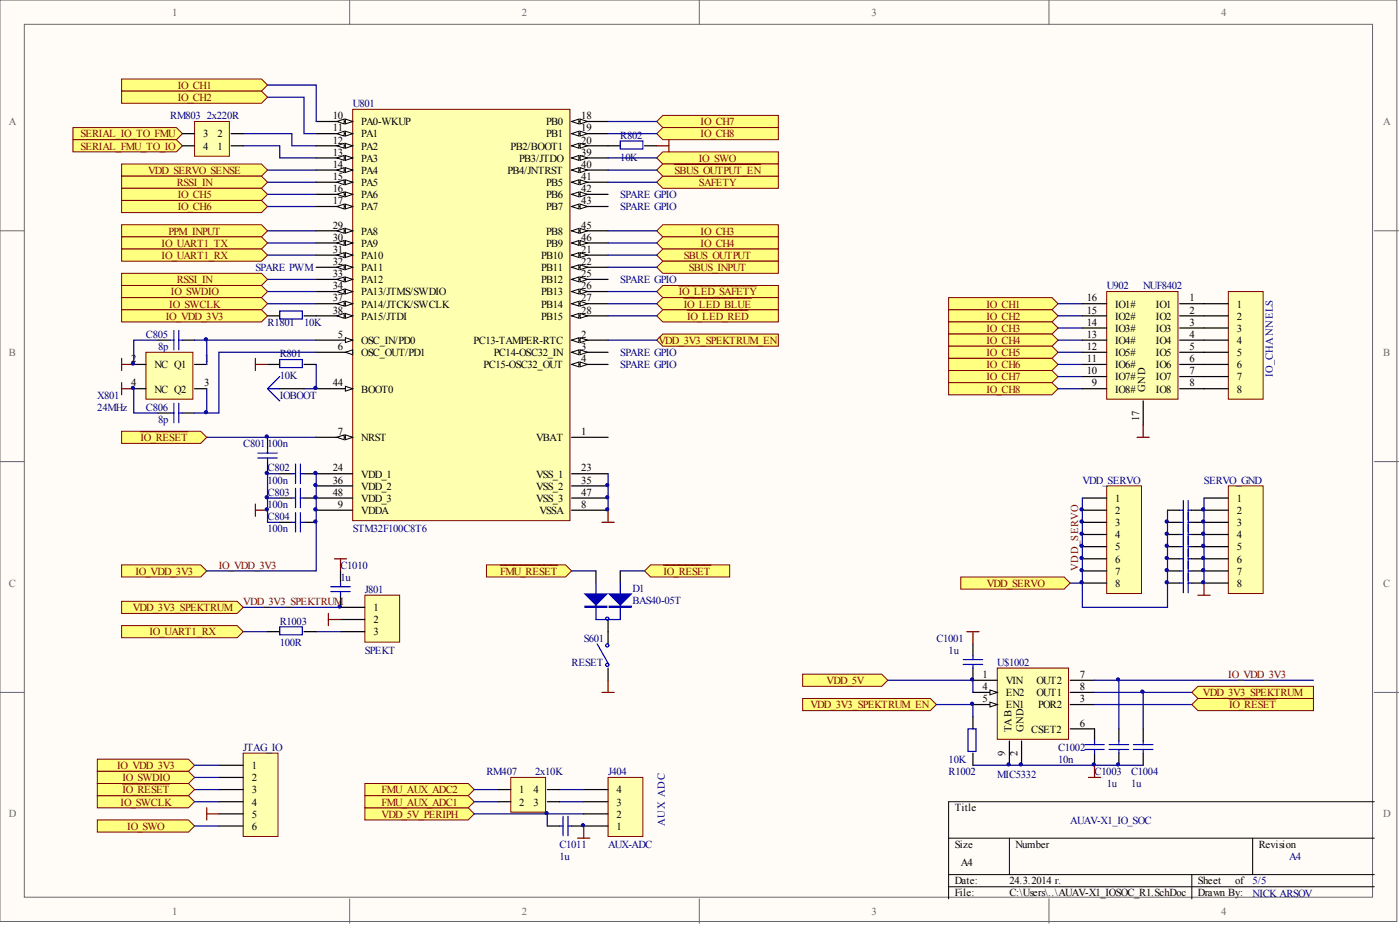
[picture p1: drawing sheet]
<svg xmlns="http://www.w3.org/2000/svg" width="292mm" height="193mm" viewBox="0 0 292 193" stroke-linecap="round" stroke-linejoin="round" font-family="sans-serif">
<g fill="#fffcf8" stroke="#696969" stroke-width=".21">
<path d="M0 0h291.4v192.2h-291.4z"/>
<path d="M5.1 5.1h281.3v182.1h-281.3z"/>
</g>
<path d="M73 0v5.1M145.9 0v5.1M218.9 0v5.1M0 48.2h5.1M286.7 48.2h5.1M0 96.3h5.1M286.7 96.3h5.1M0 144.4h5.1M286.7 144.4h5.1M73 187.5v5.1M145.9 187.5v5.1M218.9 187.5v5.1" fill="none" stroke="#696969" stroke-width=".21"/>
<path d="M197.9 174.9h88.8M210.6 174.9v7.6M261.4 174.9v7.6M286.7 167.3h-88.8v20.2M197.9 182.5h88.8M197.9 185h88.8M248.7 182.5v5" fill="none" stroke="#000" stroke-width=".21"/>
<path d="M73.6 22.8h45.3v85.8h-45.3z" fill="#ffffb0" stroke="#800000" stroke-width=".21"/>
<path d="M66 81.1h7.6" fill="none" stroke="#000" stroke-width=".25"/>
<path d="M72.1 80.6l1.5 .5-1.5 .5z" fill="#fffcf8" stroke="#000" stroke-width=".21"/>
<path d="M66 91.2h7.6" fill="none" stroke="#000" stroke-width=".25"/>
<g fill="#fffcf8" stroke="#000" stroke-width=".21">
<path d="M72.1 90.7l1.5 .5-1.5 .5z"/>
<path d="M70.3 91.2l1.5-.5v1z"/>
</g>
<path d="M66 71h7.6" fill="none" stroke="#000" stroke-width=".25"/>
<path d="M72.1 70.5l1.5 .5-1.5 .5z" fill="#fffcf8" stroke="#000" stroke-width=".21"/>
<path d="M66 73.5h7.6" fill="none" stroke="#000" stroke-width=".25"/>
<path d="M72.1 73.5l1.5-.5v1z" fill="#fffcf8" stroke="#000" stroke-width=".21"/>
<path d="M66 25.3h7.6" fill="none" stroke="#000" stroke-width=".25"/>
<g fill="#fffcf8" stroke="#000" stroke-width=".21">
<path d="M72.1 24.8l1.5 .5-1.5 .6z"/>
<path d="M70.3 25.3l1.5-.5v1.1z"/>
</g>
<path d="M66 27.9h7.6" fill="none" stroke="#000" stroke-width=".25"/>
<g fill="#fffcf8" stroke="#000" stroke-width=".21">
<path d="M72.1 27.4l1.5 .5-1.5 .5z"/>
<path d="M70.3 27.9l1.5-.5v1z"/>
</g>
<path d="M66 30.4h7.6" fill="none" stroke="#000" stroke-width=".25"/>
<g fill="#fffcf8" stroke="#000" stroke-width=".21">
<path d="M72.1 29.9l1.5 .5-1.5 .5z"/>
<path d="M70.3 30.4l1.5-.5v1z"/>
</g>
<path d="M66 32.9h7.6" fill="none" stroke="#000" stroke-width=".25"/>
<g fill="#fffcf8" stroke="#000" stroke-width=".21">
<path d="M72.1 32.4l1.5 .5-1.5 .6z"/>
<path d="M70.3 32.9l1.5-.5v1.1z"/>
</g>
<path d="M66 35.5h7.6" fill="none" stroke="#000" stroke-width=".25"/>
<g fill="#fffcf8" stroke="#000" stroke-width=".21">
<path d="M72.1 35l1.5 .5-1.5 .5z"/>
<path d="M70.3 35.5l1.5-.5v1z"/>
</g>
<path d="M66 38h7.6" fill="none" stroke="#000" stroke-width=".25"/>
<g fill="#fffcf8" stroke="#000" stroke-width=".21">
<path d="M72.1 37.5l1.5 .5-1.5 .5z"/>
<path d="M70.3 38l1.5-.5v1z"/>
</g>
<path d="M66 40.5h7.6" fill="none" stroke="#000" stroke-width=".25"/>
<g fill="#fffcf8" stroke="#000" stroke-width=".21">
<path d="M72.1 40l1.5 .5-1.5 .6z"/>
<path d="M70.3 40.5l1.5-.5v1.1z"/>
</g>
<path d="M66 43.1h7.6" fill="none" stroke="#000" stroke-width=".25"/>
<g fill="#fffcf8" stroke="#000" stroke-width=".21">
<path d="M72.1 42.6l1.5 .5-1.5 .5z"/>
<path d="M70.3 43.1l1.5-.5v1z"/>
</g>
<path d="M66 48.2h7.6" fill="none" stroke="#000" stroke-width=".25"/>
<g fill="#fffcf8" stroke="#000" stroke-width=".21">
<path d="M72.1 47.6l1.5 .6-1.5 .5z"/>
<path d="M70.3 48.2l1.5-.6v1.1z"/>
</g>
<path d="M66 50.7h7.6" fill="none" stroke="#000" stroke-width=".25"/>
<g fill="#fffcf8" stroke="#000" stroke-width=".21">
<path d="M72.1 50.2l1.5 .5-1.5 .5z"/>
<path d="M70.3 50.7l1.5-.5v1z"/>
</g>
<path d="M66 53.2h7.6" fill="none" stroke="#000" stroke-width=".25"/>
<g fill="#fffcf8" stroke="#000" stroke-width=".21">
<path d="M72.1 52.7l1.5 .5-1.5 .5z"/>
<path d="M70.3 53.2l1.5-.5v1z"/>
</g>
<path d="M66 55.8h7.6" fill="none" stroke="#000" stroke-width=".25"/>
<g fill="#fffcf8" stroke="#000" stroke-width=".21">
<path d="M72.1 55.2l1.5 .6-1.5 .5z"/>
<path d="M70.3 55.8l1.5-.6v1.1z"/>
</g>
<path d="M66 58.3h7.6" fill="none" stroke="#000" stroke-width=".25"/>
<g fill="#fffcf8" stroke="#000" stroke-width=".21">
<path d="M72.1 57.8l1.5 .5-1.5 .5z"/>
<path d="M70.3 58.3l1.5-.5v1z"/>
</g>
<path d="M66 60.8h7.6" fill="none" stroke="#000" stroke-width=".25"/>
<g fill="#fffcf8" stroke="#000" stroke-width=".21">
<path d="M72.1 60.3l1.5 .5-1.5 .5z"/>
<path d="M70.3 60.8l1.5-.5v1z"/>
</g>
<path d="M66 63.4h7.6" fill="none" stroke="#000" stroke-width=".25"/>
<g fill="#fffcf8" stroke="#000" stroke-width=".21">
<path d="M72.1 62.8l1.5 .6-1.5 .5z"/>
<path d="M70.3 63.4l1.5-.6v1.1z"/>
</g>
<path d="M66 65.9h7.6" fill="none" stroke="#000" stroke-width=".25"/>
<g fill="#fffcf8" stroke="#000" stroke-width=".21">
<path d="M72.1 65.4l1.5 .5-1.5 .5z"/>
<path d="M70.3 65.9l1.5-.5v1z"/>
</g>
<path d="M119.3 25.3h7.6" fill="none" stroke="#000" stroke-width=".25"/>
<g fill="#fffcf8" stroke="#000" stroke-width=".21">
<path d="M119.3 25.3l1.5-.5v1.1z"/>
<path d="M121 24.8l1.6 .5-1.6 .6z"/>
</g>
<path d="M119.3 27.9h7.6" fill="none" stroke="#000" stroke-width=".25"/>
<g fill="#fffcf8" stroke="#000" stroke-width=".21">
<path d="M119.3 27.9l1.5-.5v1z"/>
<path d="M121 27.4l1.6 .5-1.6 .5z"/>
</g>
<path d="M119.3 30.4h7.6" fill="none" stroke="#000" stroke-width=".25"/>
<g fill="#fffcf8" stroke="#000" stroke-width=".21">
<path d="M119.3 30.4l1.5-.5v1z"/>
<path d="M121 29.9l1.6 .5-1.6 .5z"/>
</g>
<path d="M119.3 32.9h7.6" fill="none" stroke="#000" stroke-width=".25"/>
<g fill="#fffcf8" stroke="#000" stroke-width=".21">
<path d="M119.3 32.9l1.5-.5v1.1z"/>
<path d="M121 32.4l1.6 .5-1.6 .6z"/>
</g>
<path d="M119.3 35.5h7.6" fill="none" stroke="#000" stroke-width=".25"/>
<g fill="#fffcf8" stroke="#000" stroke-width=".21">
<path d="M119.3 35.5l1.5-.5v1z"/>
<path d="M121 35l1.6 .5-1.6 .5z"/>
</g>
<path d="M119.3 38h7.6" fill="none" stroke="#000" stroke-width=".25"/>
<g fill="#fffcf8" stroke="#000" stroke-width=".21">
<path d="M119.3 38l1.5-.5v1z"/>
<path d="M121 37.5l1.6 .5-1.6 .5z"/>
</g>
<path d="M119.3 40.5h7.6" fill="none" stroke="#000" stroke-width=".25"/>
<g fill="#fffcf8" stroke="#000" stroke-width=".21">
<path d="M119.3 40.5l1.5-.5v1.1z"/>
<path d="M121 40l1.6 .5-1.6 .6z"/>
</g>
<path d="M119.3 43.1h7.6" fill="none" stroke="#000" stroke-width=".25"/>
<g fill="#fffcf8" stroke="#000" stroke-width=".21">
<path d="M119.3 43.1l1.5-.5v1z"/>
<path d="M121 42.6l1.6 .5-1.6 .5z"/>
</g>
<path d="M119.3 48.2h7.6" fill="none" stroke="#000" stroke-width=".25"/>
<g fill="#fffcf8" stroke="#000" stroke-width=".21">
<path d="M119.3 48.2l1.5-.6v1.1z"/>
<path d="M121 47.6l1.6 .6-1.6 .5z"/>
</g>
<path d="M119.3 50.7h7.6" fill="none" stroke="#000" stroke-width=".25"/>
<g fill="#fffcf8" stroke="#000" stroke-width=".21">
<path d="M119.3 50.7l1.5-.5v1z"/>
<path d="M121 50.2l1.6 .5-1.6 .5z"/>
</g>
<path d="M119.3 53.2h7.6" fill="none" stroke="#000" stroke-width=".25"/>
<g fill="#fffcf8" stroke="#000" stroke-width=".21">
<path d="M119.3 53.2l1.5-.5v1z"/>
<path d="M121 52.7l1.6 .5-1.6 .5z"/>
</g>
<path d="M119.3 55.8h7.6" fill="none" stroke="#000" stroke-width=".25"/>
<g fill="#fffcf8" stroke="#000" stroke-width=".21">
<path d="M119.3 55.8l1.5-.6v1.1z"/>
<path d="M121 55.2l1.6 .6-1.6 .5z"/>
</g>
<path d="M119.3 58.3h7.6" fill="none" stroke="#000" stroke-width=".25"/>
<g fill="#fffcf8" stroke="#000" stroke-width=".21">
<path d="M119.3 58.3l1.5-.5v1z"/>
<path d="M121 57.8l1.6 .5-1.6 .5z"/>
</g>
<path d="M119.3 60.8h7.6" fill="none" stroke="#000" stroke-width=".25"/>
<g fill="#fffcf8" stroke="#000" stroke-width=".21">
<path d="M119.3 60.8l1.5-.5v1z"/>
<path d="M121 60.3l1.6 .5-1.6 .5z"/>
</g>
<path d="M119.3 63.4h7.6" fill="none" stroke="#000" stroke-width=".25"/>
<g fill="#fffcf8" stroke="#000" stroke-width=".21">
<path d="M119.3 63.4l1.5-.6v1.1z"/>
<path d="M121 62.8l1.6 .6-1.6 .5z"/>
</g>
<path d="M119.3 65.9h7.6" fill="none" stroke="#000" stroke-width=".25"/>
<g fill="#fffcf8" stroke="#000" stroke-width=".21">
<path d="M119.3 65.9l1.5-.5v1z"/>
<path d="M121 65.4l1.6 .5-1.6 .5z"/>
</g>
<path d="M119.3 71h7.6" fill="none" stroke="#000" stroke-width=".25"/>
<g fill="#fffcf8" stroke="#000" stroke-width=".21">
<path d="M119.3 71l1.5-.5v1z"/>
<path d="M121 70.5l1.6 .5-1.6 .5z"/>
</g>
<path d="M119.3 73.5h7.6" fill="none" stroke="#000" stroke-width=".25"/>
<g fill="#fffcf8" stroke="#000" stroke-width=".21">
<path d="M119.3 73.5l1.5-.5v1z"/>
<path d="M121 73l1.6 .5-1.6 .5z"/>
</g>
<path d="M119.3 76h7.6" fill="none" stroke="#000" stroke-width=".25"/>
<g fill="#fffcf8" stroke="#000" stroke-width=".21">
<path d="M119.3 76l1.5-.5v1z"/>
<path d="M121 75.5l1.6 .5-1.6 .5z"/>
</g>
<path d="M66 98.8h7.6M119.3 91.2h7.6M119.3 98.8h7.6M66 101.4h7.6M66 103.9h7.6M66 106.4h7.6M119.3 101.4h7.6M119.3 103.9h7.6M119.3 106.4h7.6" fill="none" stroke="#000" stroke-width=".25"/>
<path d="M30.4 73.5h9.8v9.8h-9.8z" fill="#ffffb0" stroke="#800000" stroke-width=".21"/>
<path d="M27.9 76h2.5M33 71h2.5M38.1 71h2.5M40.6 76h2.5M55.8 76h2.6M63.4 76h2.6M27.9 81.1h2.5M33 86.2h2.5M38.1 86.2h2.5M40.6 81.1h2.5M55.8 91.2v2.6M55.8 96.3v2.5" fill="none" stroke="#000" stroke-width=".25"/>
<path d="M25.4 74.8v2.5M25.4 79.8v2.6M25.4 76h2.5M53.3 76h2.5M53.3 74.8v2.5M25.4 81.1h2.5" fill="none" stroke="#800000" stroke-width=".25"/>
<g fill="none" stroke="#00f" stroke-width=".25">
<path d="M35.5 71h.8M36.3 68.9v4.1M37.3 68.9v4.1M37.3 71h.8M58.4 75h4.7v1.7h-4.7zM35.5 86.2h.8M36.3 84.1v4.1M37.3 84.1v4.1M37.3 86.2h.8M53.8 94.5h4.1M53.8 95.5h4.1M55.8 93.8v.7"/>
<path d="M55.8 95.5v.8"/>
</g>
<path d="M33 71h-5.1v5M40.6 71h25.4M43.1 71v5M66 73.5h-20.3v12.7h-5.1M27.9 81.1v5.1h5.1M43.1 81.1v5.1M43.1 91.2h22.9" fill="none" stroke="#000080" stroke-width=".25"/>
<path d="M25.4 90h16.5l1.2 1.2-1.2 1.3h-16.5z" fill-rule="evenodd" fill="#ffff80" stroke="#800000" stroke-width=".21"/>
<path d="M29.3 90h9.9M53.3 105.2v2.5M53.3 106.4h2.5M125.6 109h2.5M126.9 106.4v2.6" fill="none" stroke="#800000" stroke-width=".25"/>
<path d="M66 76v5.1h-2.6M58.4 98.8h-2.6v5.1M126.9 98.8v7.6M58.4 103.9h-2.6v5.1h2.6" fill="none" stroke="#000080" stroke-width=".25"/>
<path d="M58.4 98.8h2.5M63.4 98.8h2.6M58.4 103.9h2.5M58.4 109h2.5M63.4 103.9h2.6M63.4 109h2.6" fill="none" stroke="#000" stroke-width=".25"/>
<path d="M60.9 98.8h.8M61.7 96.8v4.1M62.7 96.8v4.1M62.7 98.8h.7M60.9 103.9h.8M60.9 109h.8M61.7 101.9v4M61.7 106.9v4.1M62.7 101.9v4M62.7 106.9v4.1M62.7 103.9h.7M62.7 109h.7" fill="none" stroke="#00f" stroke-width=".25"/>
<path d="M50.7 157.1h7.3v17.4h-7.3z" fill="#ffffb0" stroke="#800000" stroke-width=".21"/>
<path d="M45.7 159.7h5M45.7 162.2h5M45.7 164.7h5M45.7 167.3h5M45.7 169.8h5M45.7 172.3h5" fill="none" stroke="#000" stroke-width=".25"/>
<g fill="#ffff80" stroke="#800000" stroke-width=".21">
<path d="M20.3 158.4h19l1.3 1.3-1.3 1.2h-19z" fill-rule="evenodd"/>
<path d="M20.3 160.9h19l1.3 1.3-1.3 1.3h-19z" fill-rule="evenodd"/>
<path d="M20.3 166h19l1.3 1.3-1.3 1.2h-19z" fill-rule="evenodd"/>
<path d="M20.3 171.1h19l1.3 1.2-1.3 1.3h-19z" fill-rule="evenodd"/>
</g>
<path d="M40.6 159.7h5.1M40.6 162.2h5.1M40.6 167.3h5.1M40.6 172.3h5.1" fill="none" stroke="#000080" stroke-width=".25"/>
<g fill="#ffff80" stroke="#800000" stroke-width=".21">
<path d="M25.4 16.5h29.2l1.2 1.2-1.2 1.3h-29.2z" fill-rule="evenodd"/>
<path d="M25.4 19h29.2l1.2 1.3-1.2 1.2h-29.2z" fill-rule="evenodd"/>
<path d="M15.2 26.6h21.6l1.3 1.3-1.3 1.2h-21.6z" fill-rule="evenodd"/>
<path d="M15.2 29.1h21.6l1.3 1.3-1.3 1.3h-21.6z" fill-rule="evenodd"/>
<path d="M25.4 34.2h29.2l1.2 1.3-1.2 1.2h-29.2z" fill-rule="evenodd"/>
<path d="M25.4 36.7h29.2l1.2 1.3-1.2 1.3h-29.2z" fill-rule="evenodd"/>
<path d="M25.4 39.3h29.2l1.2 1.2-1.2 1.3h-29.2z" fill-rule="evenodd"/>
<path d="M25.4 41.8h29.2l1.2 1.3-1.2 1.3h-29.2z" fill-rule="evenodd"/>
<path d="M25.4 46.9h29.2l1.2 1.3-1.2 1.2h-29.2z" fill-rule="evenodd"/>
<path d="M25.4 49.4h29.2l1.2 1.3-1.2 1.3h-29.2z" fill-rule="evenodd"/>
<path d="M25.4 52h29.2l1.2 1.2-1.2 1.3h-29.2z" fill-rule="evenodd"/>
<path d="M25.4 57h29.2l1.2 1.3-1.2 1.3h-29.2z" fill-rule="evenodd"/>
<path d="M25.4 59.6h29.2l1.2 1.2-1.2 1.3h-29.2z" fill-rule="evenodd"/>
<path d="M25.4 62.1h29.2l1.2 1.3-1.2 1.2h-29.2z" fill-rule="evenodd"/>
<path d="M137 25.3l1.3-1.2h24.1v2.5h-24.1z" fill-rule="evenodd"/>
<path d="M137 27.9l1.3-1.3h24.1v2.5h-24.1z" fill-rule="evenodd"/>
<path d="M137 32.9l1.3-1.2h24.1v2.5h-24.1z" fill-rule="evenodd"/>
<path d="M137 38l1.3-1.3h24.1v2.6h-24.1z" fill-rule="evenodd"/>
<path d="M137 48.2l1.3-1.3h24.1v2.5h-24.1z" fill-rule="evenodd"/>
<path d="M137 50.7l1.3-1.3h24.1v2.6h-24.1z" fill-rule="evenodd"/>
<path d="M137 53.2l1.3-1.2h24.1v2.5h-24.1z" fill-rule="evenodd"/>
<path d="M137 55.8l1.3-1.3h24.1v2.5h-24.1z" fill-rule="evenodd"/>
<path d="M137 60.8l1.3-1.2h24.1v2.5h-24.1z" fill-rule="evenodd"/>
</g>
<path d="M141.6 59.6h16.2" fill="none" stroke="#800000" stroke-width=".25"/>
<path d="M137 63.4l1.3-1.3h24.1v2.5h-24.1z" fill-rule="evenodd" fill="#ffff80" stroke="#800000" stroke-width=".21"/>
<path d="M142.7 62.2h14.1" fill="none" stroke="#800000" stroke-width=".25"/>
<path d="M137 65.9l1.3-1.3h24.1v2.6h-24.1z" fill-rule="evenodd" fill="#ffff80" stroke="#800000" stroke-width=".21"/>
<path d="M143.4 64.7h12.7" fill="none" stroke="#800000" stroke-width=".25"/>
<g fill="none" stroke="#000080" stroke-width=".25">
<path d="M55.8 17.7h10.2v7.6M50.7 27.9h10.2v2.5h5.1M50.7 30.4h7.7v2.5h7.6M55.8 20.3h7.6v7.6h2.6M55.8 35.5h10.2M55.8 38h10.2M126.9 38h10.1M126.9 25.3h10.1M126.9 27.9h10.1M126.9 32.9h10.1M55.8 40.5h10.2M55.8 43.1h10.2"/>
<path d="M55.8 48.2h10.2M55.8 50.7h10.2M55.8 53.2h10.2M55.8 58.3h10.2M126.9 48.2h10.1M126.9 50.7h10.1M126.9 53.2h10.1M126.9 55.8h10.1M55.8 60.8h10.2M55.8 63.4h10.2M126.9 60.8h10.1M126.9 63.4h10.1"/>
<path d="M126.9 65.9h10.1"/>
</g>
<path d="M137 71l1.3-1.3h24.1v2.5h-24.1z" fill-rule="evenodd" fill="#ffff80" stroke="#800000" stroke-width=".21"/>
<path d="M126.9 71h10.1" fill="none" stroke="#000080" stroke-width=".25"/>
<path d="M40.6 25.3h7.3v7.3h-7.3z" fill="#ffffb0" stroke="#800000" stroke-width=".21"/>
<path d="M38.1 30.4h2.5M38.1 27.9h2.5M48.2 30.4h2.5M48.2 27.9h2.5M126.9 30.4h2.5M134.5 30.4h2.5" fill="none" stroke="#000" stroke-width=".25"/>
<path d="M129.4 29.4h4.7v1.7h-4.7z" fill="none" stroke="#00f" stroke-width=".25"/>
<path d="M137 30.4h2.6M139.6 29.1v2.6" fill="none" stroke="#800000" stroke-width=".25"/>
<path d="M76.1 124.2h7.3v9.8h-7.3z" fill="#ffffb0" stroke="#800000" stroke-width=".21"/>
<path d="M71 126.7h5.1M71 129.2h5.1M71 131.8h5.1" fill="none" stroke="#000" stroke-width=".25"/>
<path d="M69.8 116.6h2.5M71 116.6v2.5" fill="none" stroke="#800000" stroke-width=".25"/>
<path d="M25.4 125.4h24.1l1.2 1.3-1.2 1.3h-24.1z" fill-rule="evenodd" fill="#ffff80" stroke="#800000" stroke-width=".21"/>
<path d="M50.7 126.7h20.3M50.7 131.8h5.1M66 131.8h5" fill="none" stroke="#000080" stroke-width=".25"/>
<path d="M68.5 128v2.5M68.5 129.2h2.5" fill="none" stroke="#800000" stroke-width=".25"/>
<g fill="#ffff80" stroke="#800000" stroke-width=".21">
<path d="M25.4 130.5h24.1l1.2 1.3-1.2 1.2h-24.1z" fill-rule="evenodd"/>
<path d="M197.9 62.1h21.6l1.3 1.3-1.3 1.2h-21.6z" fill-rule="evenodd"/>
<path d="M197.9 64.6h21.6l1.3 1.3-1.3 1.3h-21.6z" fill-rule="evenodd"/>
<path d="M197.9 67.2h21.6l1.3 1.2-1.3 1.3h-21.6z" fill-rule="evenodd"/>
<path d="M197.9 69.7h21.6l1.3 1.3-1.3 1.2h-21.6z" fill-rule="evenodd"/>
<path d="M197.9 72.2h21.6l1.3 1.3-1.3 1.3h-21.6z" fill-rule="evenodd"/>
<path d="M197.9 74.8h21.6l1.3 1.2-1.3 1.3h-21.6z" fill-rule="evenodd"/>
<path d="M197.9 77.3h21.6l1.3 1.3-1.3 1.2h-21.6z" fill-rule="evenodd"/>
<path d="M197.9 79.8h21.6l1.3 1.3-1.3 1.3h-21.6z" fill-rule="evenodd"/>
</g>
<path d="M256.3 60.8h7.2v22.5h-7.2z" fill="#ffffb0" stroke="#800000" stroke-width=".21"/>
<path d="M251.2 63.4h5.1M251.2 65.9h5.1M251.2 68.4h5.1M251.2 71h5.1M251.2 73.5h5.1M251.2 76h5.1M251.2 78.6h5.1M251.2 81.1h5.1" fill="none" stroke="#000" stroke-width=".25"/>
<path d="M230.9 101.4h7.3v22.4h-7.3z" fill="#ffffb0" stroke="#800000" stroke-width=".21"/>
<path d="M225.8 103.9h5.1M225.8 106.4h5.1M225.8 109h5.1M225.8 111.5h5.1M225.8 114h5.1M225.8 116.6h5.1M225.8 119.1h5.1M225.8 121.6h5.1" fill="none" stroke="#000" stroke-width=".25"/>
<path d="M256.3 101.4h7.2v22.4h-7.2z" fill="#ffffb0" stroke="#800000" stroke-width=".21"/>
<path d="M251.2 103.9h5.1M251.2 106.4h5.1M251.2 109h5.1M251.2 111.5h5.1M251.2 114h5.1M251.2 116.6h5.1M251.2 119.1h5.1M251.2 121.6h5.1" fill="none" stroke="#000" stroke-width=".25"/>
<path d="M225.8 103.9v17.7h-2.5M251.2 103.9v17.7" fill="none" stroke="#000080" stroke-width=".25"/>
<path d="M249.9 124.2h2.6M251.2 121.6v2.6" fill="none" stroke="#800000" stroke-width=".25"/>
<g fill="#ffff80" stroke="#800000" stroke-width=".21">
<path d="M200.5 120.4h21.5l1.3 1.2-1.3 1.3h-21.5z" fill-rule="evenodd"/>
<path d="M25.4 117.8h16.5l1.2 1.3-1.2 1.3h-16.5z" fill-rule="evenodd"/>
</g>
<path d="M66 98.8v20.3h-22.9" fill="none" stroke="#000080" stroke-width=".25"/>
<path d="M208.1 139.4h14.8v14.8h-14.8z" fill="#ffffb0" stroke="#800000" stroke-width=".21"/>
<path d="M203 141.9h5.1M203 147h5.1" fill="none" stroke="#000" stroke-width=".25"/>
<path d="M206.5 146.5l1.6 .5-1.6 .5z" fill="#fffcf8" stroke="#000" stroke-width=".21"/>
<path d="M203 144.4h5.1" fill="none" stroke="#000" stroke-width=".25"/>
<path d="M206.5 143.9l1.6 .5-1.6 .6z" fill="#fffcf8" stroke="#000" stroke-width=".21"/>
<g fill="none" stroke="#000" stroke-width=".25">
<path d="M203 134.3v2.5M203 139.4v2.5M203 149.5v2.5M203 157.1v2.6M210.6 154.6v5.1M213.1 154.6v5.1M223.3 144.4h5.1M223.3 141.9h5.1M223.3 147h5.1M223.3 152h5.1v2.6M228.4 157.1v2.6M233.4 152v2.6"/>
<path d="M233.4 157.1v2.6M238.5 152v2.6M238.5 157.1v2.6"/>
</g>
<path d="M185.2 141.9h17.8M203 159.7h35.5M228.4 141.9h45.6M228.4 144.4h20.3M228.4 147h20.3M233.4 141.9v10.1M238.5 144.4v7.6" fill="none" stroke="#000080" stroke-width=".25"/>
<g fill="none" stroke="#00f" stroke-width=".25">
<path d="M201 137.6h4M201 138.6h4M203 136.8v.8M203 138.6v.8M202 152h1.7v4.8h-1.7zM226.3 155.3h4.1M226.3 156.4h4.1M228.4 154.6v.7M228.4 156.4v.7M231.4 155.3h4.1M231.4 156.4h4.1M233.4 154.6v.7"/>
<path d="M233.4 156.4v.7M236.5 155.3h4M236.5 156.4h4M238.5 154.6v.7M238.5 156.4v.7"/>
</g>
<path d="M201.7 131.8h2.6M203 131.8v2.5M228.4 159.7v2.5M227.1 162.2h2.5" fill="none" stroke="#800000" stroke-width=".25"/>
<g fill="#ffff80" stroke="#800000" stroke-width=".21">
<path d="M248.7 144.4l1.2-1.2h24.1v2.5h-24.1z" fill-rule="evenodd"/>
<path d="M248.7 147l1.2-1.3h24.1v2.5h-24.1z" fill-rule="evenodd"/>
</g>
<path d="M256.4 145.8h9.9" fill="none" stroke="#800000" stroke-width=".25"/>
<g fill="#ffff80" stroke="#800000" stroke-width=".21">
<path d="M167.5 140.6h16.5l1.2 1.3-1.2 1.3h-16.5z" fill-rule="evenodd"/>
<path d="M167.5 145.7h26.6l1.3 1.3-1.3 1.2h-26.6z" fill-rule="evenodd"/>
</g>
<path d="M55.8 65.9h2.6M63.4 65.9h2.6" fill="none" stroke="#000" stroke-width=".25"/>
<path d="M58.4 64.9h4.7v1.6h-4.7z" fill="none" stroke="#00f" stroke-width=".25"/>
<path d="M25.4 64.6h29.2l1.2 1.3-1.2 1.3h-29.2z" fill-rule="evenodd" fill="#ffff80" stroke="#800000" stroke-width=".21"/>
<path d="M126.9 162.2h7.2v12.3h-7.2z" fill="#ffffb0" stroke="#800000" stroke-width=".21"/>
<path d="M121.8 172.3h5.1M121.8 169.8h5.1M121.8 167.3h5.1M121.8 164.7h5.1" fill="none" stroke="#000" stroke-width=".25"/>
<path d="M116.7 164.7h5.1M116.7 167.3h5.1" fill="none" stroke="#000080" stroke-width=".25"/>
<g fill="#ffff80" stroke="#800000" stroke-width=".21">
<path d="M76.1 168.5h21.6l1.3 1.3-1.3 1.3h-21.6z" fill-rule="evenodd"/>
<path d="M76.1 163.5h21.6l1.3 1.2-1.3 1.3h-21.6z" fill-rule="evenodd"/>
<path d="M76.1 166h21.6l1.3 1.3-1.3 1.2h-21.6z" fill-rule="evenodd"/>
</g>
<path d="M120.5 174.9h2.6M121.8 172.3v2.6" fill="none" stroke="#800000" stroke-width=".25"/>
<path d="M99 164.7h5M99 167.3h5" fill="none" stroke="#000080" stroke-width=".25"/>
<path d="M106.6 162.2h7.2v7.2h-7.2z" fill="#ffffb0" stroke="#800000" stroke-width=".21"/>
<path d="M71 119.1v2.5M55.8 131.8h2.6M63.4 131.8h2.6M71 124.2v2.5M126.9 131.8v2.5M126.9 139.4v2.5M104 164.7h2.6M104 167.3h2.6M114.2 164.7h2.5M114.2 167.3h2.5M114.2 172.3h2.5M119.3 172.3h2.5" fill="none" stroke="#000" stroke-width=".25"/>
<g fill="none" stroke="#00f" stroke-width=".25">
<path d="M58.4 130.8h4.7v1.6h-4.7zM69 122.4h4.1M69 123.4h4.1M71 121.6v.8M71 123.4v.8M124.6 134.3l2.3 4.1M116.7 172.3h.8M117.5 170.3v4M118.5 170.3v4M118.5 172.3h.8"/>
<circle cx="126.7" cy="138.7" r=".33"/>
<circle cx="126.7" cy="134.6" r=".33"/>
</g>
<path d="M220.8 63.4h5M220.8 65.9h5M220.8 68.4h5M220.8 71h5M220.8 73.5h5M220.8 76h5M220.8 78.6h5M220.8 81.1h5" fill="none" stroke="#000080" stroke-width=".25"/>
<path d="M134.5 119.1l1.3-1.3h16.4v2.6h-16.4z" fill-rule="evenodd" fill="#ffff80" stroke="#800000" stroke-width=".21"/>
<path d="M138.4 117.9h9.9" fill="none" stroke="#800000" stroke-width=".25"/>
<path d="M101.5 117.8h16.5l1.3 1.3-1.3 1.3h-16.5z" fill-rule="evenodd" fill="#ffff80" stroke="#800000" stroke-width=".21"/>
<path d="M104.4 117.9h12M125.6 144.4h2.5M126.9 141.9v2.5M43.1 168.5v2.6M43.1 169.8h2.6" fill="none" stroke="#800000" stroke-width=".25"/>
<path d="M58.4 81.1h5M124.3 119.1v2.5M129.4 119.1v2.5M126.9 129.2v2.6" fill="none" stroke="#000" stroke-width=".25"/>
<g fill="none" stroke="#00f" stroke-width=".25">
<path d="M58.4 78.6l-2.6 2.5M55.8 81.1l2.6 2.5M55.8 81.1h2.6M124.3 121.6v7.6h5.1v-7.6"/>
<circle cx="126.7" cy="129.1" r=".33"/>
</g>
<g fill="#00f" stroke="#00f" stroke-width=".25">
<path d="M127.1 123.9h4.6l-2.3 2.3z"/>
<path d="M122.1 123.9h4.5l-2.3 2.3z"/>
<path d="M127.1 126.5h4.6v.2h-4.6z" fill-rule="evenodd"/>
<path d="M122.1 126.5h4.5v.2h-4.5z" fill-rule="evenodd"/>
</g>
<path d="M119.3 119.1h5M129.4 119.1h5.1M99 169.8h22.8M114.2 169.8v2.5" fill="none" stroke="#000080" stroke-width=".25"/>
<path d="M137 35.5l1.3-1.3h24.1v2.5h-24.1z" fill-rule="evenodd" fill="#ffff80" stroke="#800000" stroke-width=".21"/>
<path d="M140.7 34.3h18" fill="none" stroke="#800000" stroke-width=".25"/>
<path d="M126.9 35.5h10.1M243.6 106.4v20.3h-17.8v-5.1M195.4 147h7.6v2.5M203 141.9v2.5" fill="none" stroke="#000080" stroke-width=".25"/>
<g fill="none" stroke="#000" stroke-width=".25">
<path d="M243.6 109h2.5M243.6 111.5h2.5M243.6 114h2.5M243.6 116.6h2.5M243.6 119.1h2.5M243.6 106.4h2.5M248.7 109h2.5M248.7 111.5h2.5M248.7 114h2.5M248.7 116.6h2.5M248.7 119.1h2.5M248.7 106.4h2.5"/>
<path d="M243.6 121.6h2.5M248.7 121.6h2.5"/>
</g>
<g fill="none" stroke="#00f" stroke-width=".25">
<path d="M246.1 109h.8M246.1 111.5h.8M246.1 114h.8M246.1 116.6h.8M246.1 119.1h.8M246.1 106.4h.8M246.9 104.4v19.3M247.9 104.4v19.3M247.9 109h.8M247.9 111.5h.8M247.9 114h.8M247.9 116.6h.8"/>
<path d="M247.9 119.1h.8M247.9 106.4h.8M246.1 121.6h.8M247.9 121.6h.8"/>
</g>
<path d="M230.9 60.8h14.9v22.5h-14.9z" fill="#ffffb0" stroke="#800000" stroke-width=".21"/>
<g fill="none" stroke="#000" stroke-width=".25">
<path d="M225.8 63.4h5.1M225.8 65.9h5.1M225.8 68.4h5.1M225.8 71h5.1M225.8 73.5h5.1M225.8 76h5.1M225.8 78.6h5.1M246.1 63.4h5.1M246.1 65.9h5.1M246.1 68.4h5.1M246.1 71h5.1M246.1 73.5h5.1"/>
<path d="M246.1 76h5.1M246.1 78.6h5.1M225.8 81.1h5.1M238.5 83.6v5.1M246.1 81.1h5.1"/>
</g>
<path d="M237.2 91.2h2.6M238.5 88.7v2.5" fill="none" stroke="#800000" stroke-width=".25"/>
<path d="M40.6 164.7h5.1" fill="none" stroke="#000080" stroke-width=".25"/>
<path d="M20.3 163.5h19l1.3 1.2-1.3 1.3h-19z" fill-rule="evenodd" fill="#ffff80" stroke="#800000" stroke-width=".21"/>
<path d="M25.5 163.5h9.9" fill="none" stroke="#800000" stroke-width=".25"/>
<g fill="#000080" stroke="#000080" stroke-width=".21">
<circle cx="27.7" cy="80.9" r=".33"/>
<circle cx="27.7" cy="75.8" r=".33"/>
<circle cx="43" cy="86" r=".33"/>
<circle cx="43" cy="70.8" r=".33"/>
<circle cx="55.6" cy="106.3" r=".33"/>
<circle cx="55.6" cy="103.7" r=".34"/>
<circle cx="55.6" cy="98.7" r=".33"/>
<circle cx="55.6" cy="91.1" r=".33"/>
<circle cx="65.8" cy="108.8" r=".33"/>
<circle cx="65.8" cy="106.3" r=".33"/>
<circle cx="65.8" cy="103.7" r=".34"/>
<circle cx="65.8" cy="101.2" r=".33"/>
<circle cx="65.8" cy="98.7" r=".33"/>
<circle cx="65.8" cy="80.9" r=".33"/>
<circle cx="70.9" cy="126.5" r=".33"/>
<circle cx="114" cy="169.6" r=".33"/>
<circle cx="121.6" cy="172.1" r=".33"/>
<circle cx="126.7" cy="106.3" r=".33"/>
<circle cx="126.7" cy="103.7" r=".34"/>
<circle cx="126.7" cy="101.2" r=".33"/>
<circle cx="202.8" cy="146.8" r=".33"/>
<circle cx="202.8" cy="141.7" r=".33"/>
<circle cx="210.4" cy="159.5" r=".33"/>
<circle cx="213" cy="159.5" r=".33"/>
<circle cx="225.7" cy="121.5" r=".33"/>
<circle cx="225.7" cy="118.9" r=".33"/>
<circle cx="225.7" cy="116.4" r=".33"/>
<circle cx="225.7" cy="113.9" r=".33"/>
<circle cx="225.7" cy="111.3" r=".33"/>
<circle cx="225.7" cy="108.8" r=".33"/>
<circle cx="225.7" cy="106.3" r=".33"/>
<circle cx="228.2" cy="159.5" r=".33"/>
<circle cx="233.3" cy="159.5" r=".33"/>
<circle cx="233.3" cy="141.7" r=".33"/>
<circle cx="238.3" cy="144.3" r=".33"/>
<circle cx="243.4" cy="121.5" r=".33"/>
<circle cx="243.4" cy="118.9" r=".33"/>
<circle cx="243.4" cy="116.4" r=".33"/>
<circle cx="243.4" cy="113.9" r=".33"/>
<circle cx="243.4" cy="111.3" r=".33"/>
<circle cx="243.4" cy="108.8" r=".33"/>
<circle cx="251" cy="121.5" r=".33"/>
<circle cx="251" cy="118.9" r=".33"/>
<circle cx="251" cy="116.4" r=".33"/>
<circle cx="251" cy="113.9" r=".33"/>
<circle cx="251" cy="111.3" r=".33"/>
<circle cx="251" cy="108.8" r=".33"/>
<circle cx="251" cy="106.3" r=".33"/>
</g>
<g font-size="2.2" fill="#696969">
<text x="36" y="3.3">1</text>
<text x="108.9" y="3.3">2</text>
<text x="181.9" y="3.3">3</text>
<text x="254.8" y="3.3">4</text>
<text x="1.8" y="26.1">A</text>
<text x="288.6" y="26.1">A</text>
<text x="1.8" y="74.2">B</text>
<text x="288.6" y="74.2">B</text>
<text x="1.8" y="122.4">C</text>
<text x="288.6" y="122.4">C</text>
<text x="1.8" y="170.5">D</text>
<text x="288.6" y="170.5">D</text>
<text x="36" y="190.8">1</text>
<text x="108.9" y="190.8">2</text>
<text x="181.9" y="190.8">3</text>
<text x="254.8" y="190.8">4</text>
</g>
<g font-size="2.2" fill="#800000">
<text x="37.1" y="18.5">IO_CH1</text>
<text x="37.1" y="21.1">IO_CH2</text>
<text x="16.8" y="28.7">SERIAL_IO_TO_FMU</text>
<text x="146.2" y="26.1">IO_CH7</text>
<text x="146.2" y="28.7">IO_CH8</text>
<text x="16.8" y="31.2">SERIAL_FMU_TO_IO</text>
<text x="145.8" y="33.7">IO_SWO</text>
<text x="30.9" y="36.3">VDD_SERVO_SENSE</text>
<text x="36.9" y="38.8">RSSI_IN</text>
<text x="37.1" y="41.3">IO_CH5</text>
<text x="140.7" y="36.3">SBUS_OUTPUT_EN</text>
<text x="145.8" y="38.8">SAFETY</text>
<text x="37.1" y="43.9">IO_CH6</text>
<text x="33.7" y="51.5">IO_UART1_TX</text>
<text x="35.1" y="48.9">PPM_INPUT</text>
<text x="146.2" y="48.9">IO_CH3</text>
<text x="146.2" y="51.5">IO_CH4</text>
<text x="33.7" y="54">IO_UART1_RX</text>
<text x="36.9" y="59.1">RSSI_IN</text>
<text x="142.7" y="54">SBUS_OUTPUT</text>
<text x="143.7" y="56.6">SBUS_INPUT</text>
<text x="35.3" y="64.2">IO_SWCLK</text>
<text x="35.7" y="61.6">IO_SWDIO</text>
<text x="141.6" y="61.6">IO_LED_SAFETY</text>
<text x="142.7" y="64.2">IO_LED_BLUE</text>
<text x="205.8" y="64.2">IO_CH1</text>
<text x="34.6" y="66.7">IO_VDD_3V3</text>
<text x="137.4" y="71.8">VDD_3V3_SPEKTRUM_EN</text>
<text x="143.4" y="66.7">IO_LED_RED</text>
<text x="205.8" y="66.7">IO_CH2</text>
<text x="205.8" y="69.2">IO_CH3</text>
<text x="205.8" y="71.8">IO_CH4</text>
<text x="205.8" y="74.3">IO_CH5</text>
<text x="205.8" y="76.8">IO_CH6</text>
<text x="205.8" y="79.4">IO_CH7</text>
<text x="205.8" y="81.9">IO_CH8</text>
<text x="29.3" y="92">IO_RESET</text>
<text x="28.3" y="119.9">IO_VDD_3V3</text>
<text x="45.7" y="118.6">IO_VDD_3V3</text>
<text x="104.4" y="119.9">FMU_RESET</text>
<text x="138.4" y="119.9">IO_RESET</text>
<text x="225" y="119.1" transform="rotate(-90 225 119.1)">VDD_SERVO</text>
<text x="205.9" y="122.4">VDD_SERVO</text>
<text x="27.7" y="127.5">VDD_3V3_SPEKTRUM</text>
<text x="50.7" y="126.2">VDD_3V3_SPEKTRUM</text>
<text x="31.2" y="132.6">IO_UART1_RX</text>
<text x="172.5" y="142.7">VDD_5V</text>
<text x="256.3" y="141.4">IO_VDD_3V3</text>
<text x="169.1" y="147.8">VDD_3V3_SPEKTRUM_EN</text>
<text x="251" y="145.2">VDD_3V3_SPEKTRUM</text>
<text x="256.4" y="147.8">IO_RESET</text>
<text x="24.5" y="160.4">IO_VDD_3V3</text>
<text x="25.5" y="163">IO_SWDIO</text>
<text x="25.5" y="165.5">IO_RESET</text>
<text x="79.6" y="165.5">FMU_AUX_ADC2</text>
<text x="25.2" y="168">IO_SWCLK</text>
<text x="26.6" y="173.1">IO_SWO</text>
<text x="79.6" y="170.6">VDD_5V_PERIPH</text>
<text x="79.6" y="168">FMU_AUX_ADC1</text>
</g>
<g font-size="2.2" fill="#000080">
<text x="73.6" y="22.3">U801</text>
<text x="35.5" y="24.9">RM803</text>
<text x="43.1" y="24.9">2x220R</text>
<text x="129.4" y="28.9">R802</text>
<text x="129.4" y="33.5">10K</text>
<text x="129.4" y="41.3">SPARE GPIO</text>
<text x="129.4" y="43.9">SPARE GPIO</text>
<text x="53.3" y="56.6">SPARE PWM</text>
<text x="129.4" y="59.1">SPARE GPIO</text>
<text x="230.9" y="60.4">U902</text>
<text x="238.5" y="60.4">NUF8402</text>
<text x="30.4" y="70.5">C805</text>
<text x="55.8" y="68">R1801</text>
<text x="63.4" y="68">10K</text>
<text x="33" y="73">8p</text>
<text x="58.4" y="74.5">R801</text>
<text x="129.4" y="74.3">SPARE GPIO</text>
<text x="129.4" y="76.8">SPARE GPIO</text>
<text x="20.3" y="83.2">X801</text>
<text x="58.4" y="79.1">10K</text>
<text x="58.4" y="83.2">IOBOOT</text>
<text x="265.6" y="78.6" transform="rotate(-90 265.6 78.6)">IO_CHANNELS</text>
<text x="20.3" y="85.7">24MHz</text>
<text x="30.4" y="85.7">C806</text>
<text x="33" y="88.2">8p</text>
<text x="50.7" y="93.3">C801</text>
<text x="55.8" y="93.3">100n</text>
<text x="55.8" y="98.4">C802</text>
<text x="55.8" y="100.9">100n</text>
<text x="225.8" y="100.9">VDD_SERVO</text>
<text x="251.2" y="100.9">SERVO_GND</text>
<text x="55.8" y="103.4">C803</text>
<text x="55.8" y="106">100n</text>
<text x="55.8" y="108.5">C804</text>
<text x="55.8" y="111">100n</text>
<text x="73.6" y="111">STM32F100C8T6</text>
<text x="71" y="118.6">C1010</text>
<text x="71" y="121.2">1u</text>
<text x="76.1" y="123.7">J801</text>
<text x="131.9" y="123.4">D1</text>
<text x="131.9" y="126">BAS40-05T</text>
<text x="58.4" y="130.3">R1003</text>
<text x="58.4" y="134.9">100R</text>
<text x="76.1" y="136.4">SPEKT</text>
<text x="121.8" y="133.8">S601</text>
<text x="195.4" y="133.8">C1001</text>
<text x="197.9" y="136.4">1u</text>
<text x="119.3" y="138.9">RESET</text>
<text x="208.1" y="138.9">U$1002</text>
<text x="50.7" y="156.6">JTAG_IO</text>
<text x="101.5" y="161.7">RM407</text>
<text x="111.6" y="161.7">2x10K</text>
<text x="126.9" y="161.7">J404</text>
<text x="197.9" y="161.7">R1002</text>
<text x="197.9" y="159.2">10K</text>
<text x="220.8" y="156.6">C1002</text>
<text x="220.8" y="159.2">10n</text>
<text x="228.4" y="161.7">C1003</text>
<text x="236" y="161.7">C1004</text>
<text x="208.1" y="162.2">MIC5332</text>
<text x="230.9" y="164.2">1u</text>
<text x="236" y="164.2">1u</text>
<text x="138.7" y="172.3" transform="rotate(-90 138.7 172.3)">AUX ADC</text>
<text x="223.3" y="171.9">AUAV-X1_IO_SOC</text>
<text x="116.7" y="176.9">C1011</text>
<text x="116.7" y="179.5">1u</text>
<text x="126.9" y="176.9">AUX-ADC</text>
<text x="269" y="179.5">A4</text>
<text x="261.4" y="184.5">5/5</text>
<text x="261.4" y="187.1">NICK ARSOV</text>
</g>
<g font-size="2.2">
<text x="42.4" y="28.7">3</text>
<text x="45.4" y="28.7">2</text>
<text x="69.4" y="24.9">10</text>
<text x="69.4" y="27.4">11</text>
<text x="69.4" y="29.9">12</text>
<text x="75.4" y="26.1">PA0-WKUP</text>
<text x="75.4" y="28.7">PA1</text>
<text x="114" y="26.1">PB0</text>
<text x="114" y="28.7">PB1</text>
<text x="121.3" y="24.9">18</text>
<text x="121.3" y="27.4">19</text>
<text x="121.3" y="29.9">20</text>
<text x="42.4" y="31.2">4</text>
<text x="45.4" y="31.2">1</text>
<text x="69.4" y="32.5">13</text>
<text x="69.4" y="35">14</text>
<text x="75.4" y="31.2">PA2</text>
<text x="75.4" y="33.7">PA3</text>
<text x="106.5" y="31.2">PB2/BOOT1</text>
<text x="108.3" y="33.7">PB3/JTDO</text>
<text x="121.3" y="32.5">39</text>
<text x="121.3" y="35">40</text>
<text x="69.4" y="37.5">15</text>
<text x="69.4" y="40.1">16</text>
<text x="75.4" y="36.3">PA4</text>
<text x="75.4" y="38.8">PA5</text>
<text x="75.4" y="41.3">PA6</text>
<text x="105.9" y="36.3">PB4/JNTRST</text>
<text x="114" y="38.8">PB5</text>
<text x="114" y="41.3">PB6</text>
<text x="121.3" y="37.5">41</text>
<text x="121.3" y="40.1">42</text>
<text x="69.4" y="42.6">17</text>
<text x="69.4" y="47.7">29</text>
<text x="75.4" y="43.9">PA7</text>
<text x="114" y="43.9">PB7</text>
<text x="121.3" y="42.6">43</text>
<text x="121.3" y="47.7">45</text>
<text x="69.4" y="50.2">30</text>
<text x="69.4" y="52.7">31</text>
<text x="75.4" y="48.9">PA8</text>
<text x="75.4" y="51.5">PA9</text>
<text x="114" y="48.9">PB8</text>
<text x="114" y="51.5">PB9</text>
<text x="121.3" y="50.2">46</text>
<text x="121.3" y="52.7">21</text>
<text x="69.4" y="55.3">32</text>
<text x="69.4" y="57.8">33</text>
<text x="75.4" y="54">PA10</text>
<text x="75.4" y="56.6">PA11</text>
<text x="75.4" y="59.1">PA12</text>
<text x="112.9" y="54">PB10</text>
<text x="112.9" y="56.6">PB11</text>
<text x="112.9" y="59.1">PB12</text>
<text x="121.3" y="55.3">22</text>
<text x="121.3" y="57.8">25</text>
<text x="69.4" y="60.4">34</text>
<text x="69.4" y="62.9">37</text>
<text x="69.4" y="65.4">38</text>
<text x="75.4" y="61.6">PA13/JTMS/SWDIO</text>
<text x="75.4" y="64.2">PA14/JTCK/SWCLK</text>
<text x="112.9" y="61.6">PB13</text>
<text x="112.9" y="64.2">PB14</text>
<text x="121.3" y="60.4">26</text>
<text x="121.3" y="62.9">27</text>
<text x="121.3" y="65.4">28</text>
<text x="226.8" y="65.4">15</text>
<text x="226.8" y="62.9">16</text>
<text x="232.7" y="64.2">IO1#</text>
<text x="241.2" y="64.2">IO1</text>
<text x="248.2" y="62.9">1</text>
<text x="248.2" y="65.4">2</text>
<text x="258.1" y="64.2">1</text>
<text x="70.5" y="70.5">5</text>
<text x="75.4" y="71.8">OSC_IN/PD0</text>
<text x="75.4" y="66.7">PA15/JTDI</text>
<text x="98.8" y="71.8">PC13-TAMPER-RTC</text>
<text x="112.9" y="66.7">PB15</text>
<text x="121.3" y="70.5">2</text>
<text x="226.8" y="70.5">13</text>
<text x="226.8" y="68">14</text>
<text x="232.7" y="71.8">IO4#</text>
<text x="232.7" y="69.2">IO3#</text>
<text x="232.7" y="66.7">IO2#</text>
<text x="241.2" y="66.7">IO2</text>
<text x="241.2" y="69.2">IO3</text>
<text x="241.2" y="71.8">IO4</text>
<text x="248.2" y="68">3</text>
<text x="248.2" y="70.5">4</text>
<text x="258.1" y="66.7">2</text>
<text x="258.1" y="69.2">3</text>
<text x="258.1" y="71.8">4</text>
<text x="27.4" y="75.6">2</text>
<text x="32.2" y="76.8">NC Q1</text>
<text x="42.6" y="75.6">1</text>
<text x="70.5" y="73">6</text>
<text x="75.4" y="74.3">OSC_OUT/PD1</text>
<text x="100.9" y="76.8">PC15-OSC32_OUT</text>
<text x="103" y="74.3">PC14-OSC32_IN</text>
<text x="121.3" y="73">3</text>
<text x="121.3" y="75.6">4</text>
<text x="226.8" y="75.6">11</text>
<text x="226.8" y="73">12</text>
<text x="232.7" y="76.8">IO6#</text>
<text x="232.7" y="74.3">IO5#</text>
<text x="241.2" y="74.3">IO5</text>
<text x="241.2" y="76.8">IO6</text>
<text x="248.2" y="73">5</text>
<text x="248.2" y="75.6">6</text>
<text x="258.1" y="74.3">5</text>
<text x="258.1" y="76.8">6</text>
<text x="27.4" y="80.6">4</text>
<text x="32.2" y="81.9">NC Q2</text>
<text x="42.6" y="80.6">3</text>
<text x="69.4" y="80.6">44</text>
<text x="75.4" y="81.9">BOOT0</text>
<text x="226.8" y="78.1">10</text>
<text x="227.8" y="80.6">9</text>
<text x="232.7" y="81.9">IO8#</text>
<text x="232.7" y="79.4">IO7#</text>
<text x="238.9" y="81.9" transform="rotate(-90 238.9 81.9)">GND</text>
<text x="241.2" y="79.4">IO7</text>
<text x="241.2" y="81.9">IO8</text>
<text x="248.2" y="78.1">7</text>
<text x="248.2" y="80.6">8</text>
<text x="258.1" y="79.4">7</text>
<text x="258.1" y="81.9">8</text>
<text x="237.7" y="87.8" transform="rotate(-90 237.7 87.8)">17</text>
<text x="70.5" y="90.8">7</text>
<text x="75.4" y="92">NRST</text>
<text x="111.8" y="92">VBAT</text>
<text x="121.3" y="90.8">1</text>
<text x="69.4" y="98.4">24</text>
<text x="69.4" y="100.9">36</text>
<text x="75.4" y="99.6">VDD_1</text>
<text x="111.8" y="99.6">VSS_1</text>
<text x="121.3" y="98.4">23</text>
<text x="121.3" y="100.9">35</text>
<text x="69.4" y="103.4">48</text>
<text x="70.5" y="106">9</text>
<text x="75.4" y="102.2">VDD_2</text>
<text x="75.4" y="104.7">VDD_3</text>
<text x="75.4" y="107.2">VDDA</text>
<text x="111.8" y="102.2">VSS_2</text>
<text x="111.8" y="104.7">VSS_3</text>
<text x="112.6" y="107.2">VSSA</text>
<text x="121.3" y="103.4">47</text>
<text x="121.3" y="106">8</text>
<text x="232.7" y="104.7">1</text>
<text x="232.7" y="107.2">2</text>
<text x="258.1" y="104.7">1</text>
<text x="258.1" y="107.2">2</text>
<text x="232.7" y="109.8">3</text>
<text x="232.7" y="112.3">4</text>
<text x="258.1" y="109.8">3</text>
<text x="258.1" y="112.3">4</text>
<text x="232.7" y="114.8">5</text>
<text x="232.7" y="117.4">6</text>
<text x="232.7" y="119.9">7</text>
<text x="258.1" y="114.8">5</text>
<text x="258.1" y="117.4">6</text>
<text x="258.1" y="119.9">7</text>
<text x="232.7" y="122.4">8</text>
<text x="258.1" y="122.4">8</text>
<text x="77.9" y="127.5">1</text>
<text x="77.9" y="130">2</text>
<text x="77.9" y="132.6">3</text>
<text x="205" y="141.4">1</text>
<text x="205" y="144">4</text>
<text x="209.8" y="142.7">VIN</text>
<text x="216.2" y="142.7">OUT2</text>
<text x="225.3" y="144">8</text>
<text x="225.3" y="141.4">7</text>
<text x="205" y="146.5">5</text>
<text x="209.8" y="147.8">EN1</text>
<text x="209.8" y="145.2">EN2</text>
<text x="216.2" y="145.2">OUT1</text>
<text x="216.6" y="147.8">POR2</text>
<text x="225.3" y="146.5">3</text>
<text x="211" y="152.8" transform="rotate(-90 211 152.8)">TAB</text>
<text x="213.6" y="152.8" transform="rotate(-90 213.6 152.8)">GND</text>
<text x="215.2" y="152.8">CSET2</text>
<text x="225.3" y="151.6">6</text>
<text x="52.5" y="160.4">1</text>
<text x="209.8" y="157.7" transform="rotate(-90 209.8 157.7)">9</text>
<text x="212.3" y="157.7" transform="rotate(-90 212.3 157.7)">2</text>
<text x="52.5" y="163">2</text>
<text x="52.5" y="165.5">3</text>
<text x="108.3" y="165.5">1</text>
<text x="111.3" y="165.5">4</text>
<text x="128.6" y="165.5">4</text>
<text x="52.5" y="168">4</text>
<text x="52.5" y="170.6">5</text>
<text x="52.5" y="173.1">6</text>
<text x="108.3" y="168">2</text>
<text x="111.3" y="168">3</text>
<text x="128.6" y="173.1">1</text>
<text x="128.6" y="170.6">2</text>
<text x="128.6" y="168">3</text>
<text x="199.2" y="169.2">Title</text>
<text x="199.2" y="176.8">Size</text>
<text x="211.9" y="176.8">Number</text>
<text x="262.6" y="176.8">Revision</text>
<text x="199.2" y="184.4">Date:</text>
<text x="200.5" y="180.6">A4</text>
<text x="210.6" y="184.4">24.3.2014 г.</text>
<text x="249.9" y="184.4">Sheet</text>
<text x="257.7" y="184.4">of</text>
<text x="199.2" y="187">File:</text>
<text x="210.6" y="187">C:\Users\..\AUAV-X1_IOSOC_R1.SchDoc</text>
<text x="249.9" y="187">Drawn By:</text>
</g>
</svg>
